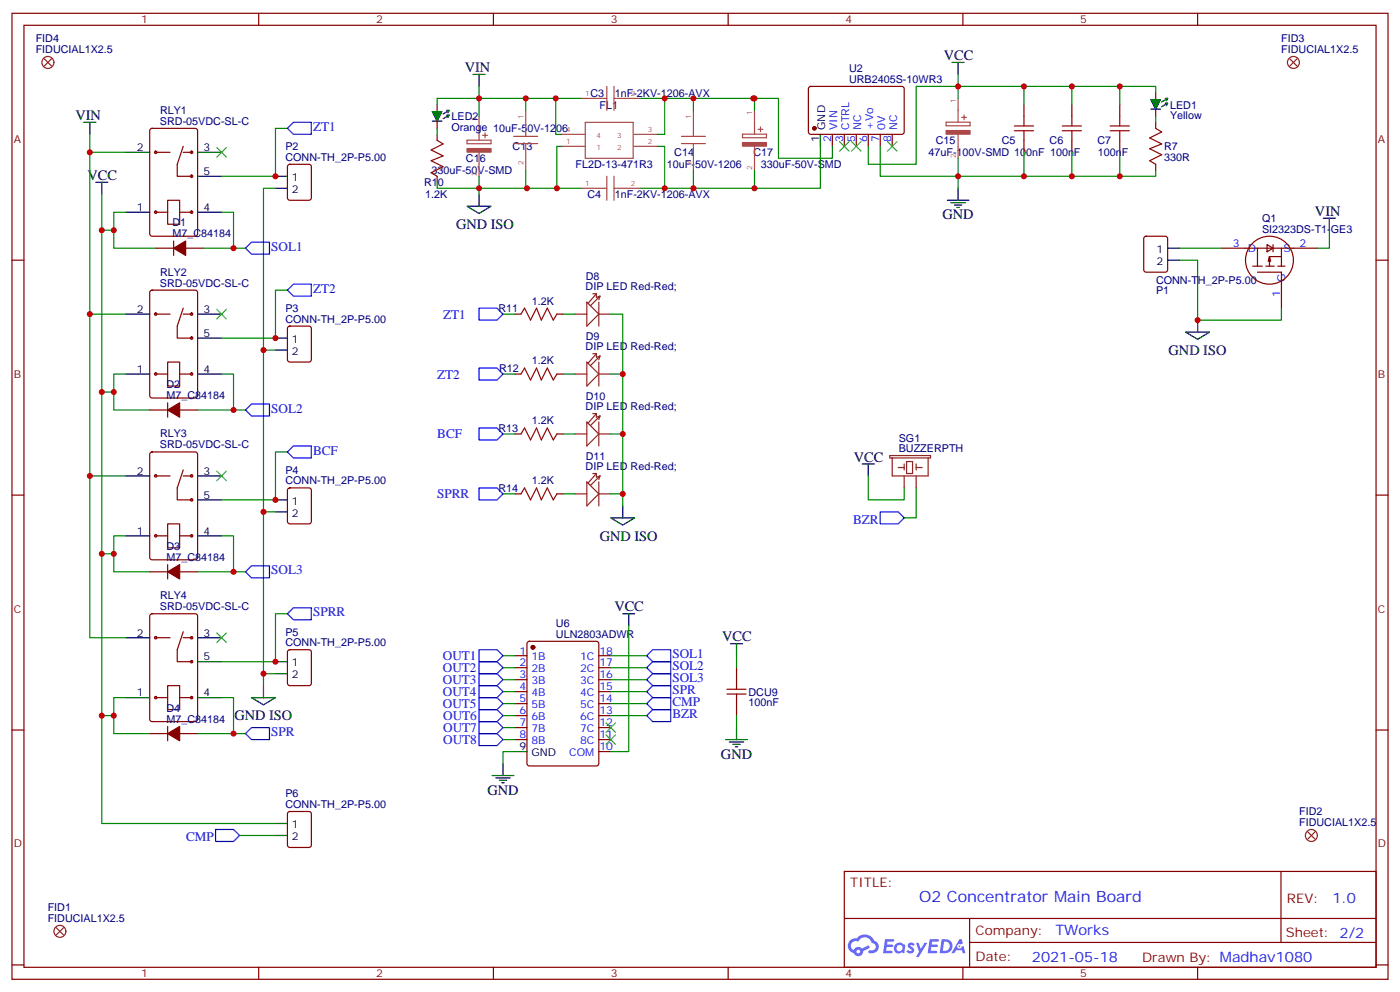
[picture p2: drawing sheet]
<svg xmlns="http://www.w3.org/2000/svg" width="412mm" height="292mm" viewBox="0 0 412 292" stroke-linecap="round" stroke-linejoin="round" font-family="sans-serif">
<g fill="none" stroke="#870000" stroke-width=".35">
<path d="M3.5 3.9h405.4v284.4h-405.4zM7.1 7.4h398.2v277.3h-398.2zM76.2 3.9v3.5M145.3 3.9v3.5M214.5 3.9v3.5M283.6 3.9v3.5M352.8 3.9v3.5M3.5 76.6h3.6M405.3 76.6h3.6M3.5 145.7h3.6M405.3 145.7h3.6M3.5 214.9h3.6"/>
<path d="M405.3 214.9h3.6M248.7 256.5h156.6v28.2h-156.6zM377.3 256.5v20.9M248.7 270.4h156.5M285.6 277.4h119.6M285.6 270.4v14.1M3.5 284h3.6M76.2 284.7v3.6M145.3 284.7v3.6M214.5 284.7v3.6M283.6 284.7v3.6M352.8 284.7v3.6"/>
<path d="M405.3 284h3.6"/>
</g>
<g fill="#5487ff">
<path d="M267.7 277.7a1.22 1.22 0 0 1 1.7 .2l-.4 .6a.47 .47 0 0 0-.3-.4 .47 .47 0 0 0-.5 .2l.1 .2a1.14 1.14 0 0 1 .8 1.8 1.14 1.14 0 0 1-1.9 0l-.2-.2 .5-.6 .7 .5a.29 .29 0 0 0 .3-.3 .29 .29 0 0 0-.2-.3 1.04 1.04 0 0 1-.6-1.7z"/>
<path d="M260.7 276.4h2.4l.3 .2-.2 .5-1.8 .1-.1 .8h1.5l.3 .4-.3 .4h-1.6l-.2 1.1h1.7l.2 .3-.2 .3-2.6 .1z"/>
<path d="M273.8 276.4h2.4l.3 .2-.1 .5-1.8 .1-.2 .8h1.6l.3 .4-.4 .4h-1.6l-.1 1.1h1.7l.2 .3-.2 .3-2.6 .1z"/>
<path d="M282.6 276.4h.7l.3 1.3-.6 .3a.69 .69 0 0 0-1 .3 .69 .69 0 0 0 .4 .9 .69 .69 0 0 0 .9-.6l.5-.2 .6 2.2h-.8l-.2-.9h-1.8l-.5 .9h-.8z"/>
<path d="M269.8 277.5h.8l.6 1.8 1.1-1.8h.9l-2.6 4.2h-.8l.9-1.5z"/>
<path d="M277.4 276.4l-.6 4.2h1.3a2.11 2.11 0 0 0 2.5-2.1 2.11 2.11 0 0 0-2.5-2.1zM278.1 277.2a1.39 1.39 0 0 1 1.7 1.4 1.39 1.39 0 0 1-1.8 1.3h-.3z"/>
<path d="M263.7 278.1a1.54 1.54 0 0 0-.1 2.1 1.54 1.54 0 0 0 2.2 .1l.6 .3 .3-2.3-.2-.3h-.4a1.49 1.49 0 0 0-2.4 .1zM264 279.1a.94 .94 0 0 1 1.8 0 .94 .94 0 0 1-1.8 0z"/>
<path d="M250.4 276.8a2.18 2.18 0 0 0 1.1 3.7 1.44 1.44 0 0 0 1.6 .9 1.44 1.44 0 0 0 1.2-1.4l2-1-.5-.8-1.9 1a1.47 1.47 0 0 0-2.4 .4 1.39 1.39 0 0 1-.7-1.9 1.39 1.39 0 0 1 2-.5 2.12 2.12 0 0 1 2.2-1.3 2.12 2.12 0 0 1 1.9 1.7 1.14 1.14 0 0 1 1.1 1.4 1.14 1.14 0 0 1-1.7 .7 .43 .43 0 0 0-.5 .4 .43 .43 0 0 0 .4 .5 1.98 1.98 0 0 0 2.5-1.2 1.98 1.98 0 0 0-1.2-2.6 3.1 3.1 0 0 0-5.3-.6l-.9 .1zM252.3 280.1a.55 .55 0 0 1 1.1 0 .55 .55 0 0 1-1.1 0z"/>
<circle cx="282.6" cy="278.5" r=".26"/>
</g>
<g fill="none" stroke="#870000" stroke-width=".35">
<path d="M44.3 38l.5-.2h12.7l.7 .4v30.6l-.5 .7h-12.9l-.6-.4-.1-30.6zM128.8 30.7v2.1M128.8 35.7v2.1M128.8 39.5v1.8M238.4 25.6l.4-.2 27.1 .1 .4 .6v13l-.7 .4h-27l-.5-.7v-12.7zM245.2 39.5v3.6M248.7 39.5v3.6M252.2 39.5v3.6M255.8 39.5v3.6M259.3 39.5v3.6M262.8 39.5v3.6M301.6 30.7v3.6"/>
<path d="M315.7 30.7v3.6M329.8 30.7v3.6M340.4 27.2v2.1M340.4 32.1v2.2M340.4 36v1.8M45.9 44.8h4.2M49.4 58.9h3.5v7.1h-3.5zM54 43.1l-1.8 5.3v3.5h4.2M54 44.8h2.4M84.9 48.6l.5-.2h5.6l.7 .4v9.4l-.4 .7h-5.9l-.7-.4v-9.4zM128.8 51.9v1.8M301.6 41.3v3.5"/>
<path d="M315.7 41.3v3.5M329.8 41.3v3.5M340.4 48.4v1.7M45.9 62.5h3.5M45.9 73.1h5.3M51.2 70.9v4.3M52.9 62.5h3.5M54.7 73.1h5.3M337.1 69.7l.5-.2h5.7l.6 .5 .1 9.4-.5 .7h-5.9l-.6-.4-.1-9.5zM359.8 73.1h28.3M369 78.4h2.8M370.4 73.1v5.3"/>
<path d="M372.9 78.4h2.5M373.2 72l1.8 1.1-1.8 1zM373.6 76.9l.3-1.4v2.9M375 72v2.1M376.4 78.4h2.1M377.5 73.1v5.3M377.5 75.5h-3.6l.4 1.4M44.3 85.6l.5-.2h12.7l.7 .4v30.7l-.5 .6-12.9 .1-.6-.5-.1-30.6zM45.9 92.5h4.2M54 90.7l-1.8 5.3v3.5h4.2M54 92.5h2.4M84.9 96.2l.5-.2h5.6l.7 .4v9.5l-.4 .6-5.9 .1-.7-.5v-9.4z"/>
<path d="M151.7 92.5h1.8M164 92.5h1.8M370.4 80.1h7.1v10.6M45.9 110.1h3.5M49.4 106.6h3.5v7h-3.5zM49.4 118.6v4.2M52.9 110.1h3.5M151.7 110.1h1.8M164 110.1h1.8M44.1 120.7h5.3M44.3 133.2l.5-.2h12.7l.7 .5v30.6l-.5 .6-12.9 .1-.6-.5-.1-30.6zM52.9 120.7h5.3"/>
<path d="M54 138.3l-1.8 5.3v3.5h4.2M151.7 127.7h1.8M164 127.7h1.8M45.9 157.7h3.5M45.9 140.1h4.2M49.4 154.2h3.5v7.1h-3.5zM52.9 157.7h3.5M54 140.1h2.4M84.9 143.8l.5-.2h5.6l.7 .4v9.5l-.4 .6-5.9 .1-.7-.5v-9.4zM151.7 145.4h1.8M164 145.4h1.8M44.1 168.3h5.3"/>
<path d="M49.4 166.2v4.2M52.9 168.3h5.3M44.3 180.9l.5-.2h12.7l.7 .4v30.6l-.5 .7h-12.9l-.6-.5-.1-30.5zM45.9 187.7h4.2M54 185.9l-1.8 5.3v3.6h4.2M54 187.7h2.4M84.9 191.4l.5-.2h5.6l.7 .5v9.4l-.4 .7h-5.9l-.7-.4v-9.5zM151.7 193h3.5M151.7 196.5h3.5M155.5 189l.4-.2h19.8l.6 .4 .1 35.6-.5 .6-20 .1-.6-.5-.1-35.5zM176.4 193h3.5M176.4 196.5h3.5"/>
<path d="M217 196.5v3.6M44.1 215.9h5.3M45.9 205.4h3.5M49.4 201.8h3.5v7.1h-3.5zM49.4 213.8v4.3M52.9 205.4h3.5M52.9 215.9h5.3M151.7 200.1h3.5M151.7 203.6h3.5M151.7 207.1h3.5M151.7 210.6h3.5M151.7 214.2h3.5"/>
<path d="M151.7 217.7h3.5M176.4 200.1h3.5M176.4 203.6h3.5M176.4 207.1h3.5M176.4 210.6h3.5M176.4 214.2h3.5M176.4 217.7h3.5M217 207.1v3.5M84.9 239.1l.5-.2h5.6l.7 .4v9.4l-.4 .7h-5.9l-.7-.4v-9.4zM176.4 221.2h3.5"/>
<circle cx="45.9" cy="44.8" r=".35"/>
<circle cx="56.4" cy="44.8" r=".35"/>
<circle cx="56.4" cy="51.9" r=".35"/>
<circle cx="45.9" cy="62.5" r=".35"/>
<circle cx="56.4" cy="62.5" r=".35"/>
<circle cx="373.9" cy="76.6" r="7.1"/>
<circle cx="45.9" cy="92.5" r=".35"/>
<circle cx="56.4" cy="99.5" r=".35"/>
<circle cx="56.4" cy="92.5" r=".35"/>
<circle cx="45.9" cy="110.1" r=".35"/>
<circle cx="56.4" cy="110.1" r=".35"/>
<circle cx="45.9" cy="157.7" r=".35"/>
<circle cx="45.9" cy="140.1" r=".35"/>
<circle cx="56.4" cy="147.1" r=".35"/>
<circle cx="56.4" cy="157.7" r=".35"/>
<circle cx="56.4" cy="140.1" r=".35"/>
<circle cx="45.9" cy="187.7" r=".35"/>
<circle cx="56.4" cy="194.8" r=".35"/>
<circle cx="56.4" cy="187.7" r=".35"/>
<circle cx="45.9" cy="205.4" r=".35"/>
<circle cx="56.4" cy="205.4" r=".35"/>
</g>
<g fill="none" stroke="#000" stroke-width=".35">
<path d="M280.5 18.4h3.5M282.2 18.4v3.5M24.7 36h3.5M26.5 36v3.5M127.4 32.8h2.8l-1.4 2.9zM127.4 35.7h2.8M127.7 32.8l1.1 2.5 1-2.5M127.7 33.2h2.1l-1 1.8-.7-1.8 .7 1.4-.4-1.8 .7 1.8-.3-1.8 .7 1.5-.4-1.1M129.5 33.2v.3M131.6 32.5h.7l-.4 .7M131.6 33.9h.7l-.4 .7M132.3 32.5l-1.8 1"/>
<path d="M132.3 33.9l-1.8 1.1M139.3 21.9h3.6M141.1 21.9v3.5M241.7 39.5v3.6M339 29.3h2.8l-1.4 2.8zM339 32.1h2.8M339.4 29.3l1 2.5 1.1-2.5M339.4 29.7h2.1l-1.1 1.7-.7-1.7 .7 1.4-.3-1.8 .7 1.8-.4-1.8 .7 1.4-.3-1M341.1 29.7v.3M343.3 29h.7l-.4 .7M343.3 30.4h.7l-.4 .7M344 29l-1.8 1"/>
<path d="M344 30.4l-1.8 1M28.2 53.7h3.5M30 53.7v3.5M37 44.8h7.1M58.2 44.8h7.1M58.2 51.9h7.1M81.1 51.9h3.6M81.1 55.4h3.6M141.1 57.2v3.5M279 58.9h6.4M280.1 59.7h4.2M282.2 55.4v3.5"/>
<path d="M37 62.5h7.1M58.2 62.5h7.1M137.6 60.7h7l-3.5 2.1zM281.2 60.4h2.1M281.9 61.1h.7M344 73.1h3.5M344 76.6h3.5M389.8 64.2h3.5M391.6 64.2v3.6M37 92.5h7.1M58.2 92.5h7.1M58.2 99.5h7.1"/>
<path d="M81.1 99.5h3.6M349.2 97.8h7.1l-3.5 2.1zM352.8 94.2v3.6M37 110.1h7.1M58.2 110.1h7.1M81.1 103h3.6M254 136.6h3.5M255.8 136.6v3.5M37 157.7h7.1M37 140.1h7.1M58.2 157.7h7.1M58.2 140.1h7.1"/>
<path d="M58.2 147.1h7.1M81.1 147.1h3.6M81.1 150.7h3.6M179.9 152.4h7.1l-3.6 2.2zM183.4 148.9v3.5M37 187.7h7.1M58.2 187.7h7.1M58.2 194.8h7.1M81.1 194.8h3.6M81.1 198.3h3.6M183.4 180.7h3.6M185.2 180.7v3.5"/>
<path d="M215.2 189.5h3.5M217 189.5v3.5M37 205.4h7.1M58.2 205.4h7.1M74.1 205.4h7l-3.5 2.1zM77.6 201.8v3.6M213.8 217.7h6.3M214.8 218.4h4.3M215.9 219.1h2.1M216.6 219.8h.7M217 214.2v3.5M145 228.3h6.3"/>
<path d="M146 229h4.3M147.1 229.7h2.1M147.8 230.4h.7M148.2 224.8v3.5M151.7 221.2h3.5M81.1 242.4h3.6M81.1 245.9h3.6"/>
</g>
<g fill="#870000" stroke="#870000" stroke-width=".35">
<path d="M51.2 73.1l3.5-2.2v4.3z"/>
<path d="M49.4 120.7l3.5-2.1v4.2z"/>
<path d="M49.4 168.3l3.5-2.1v4.2z"/>
<path d="M49.4 215.9l3.5-2.1v4.3z"/>
<circle cx="239.9" cy="37.8" r=".53"/>
<circle cx="157" cy="190.5" r=".53"/>
</g>
<g fill="none" stroke="#008700" stroke-width=".35">
<path d="M26.5 39.5v5.3M84.7 37.8h-3.6v14.1h-15.8M128.8 37.8v1.7M141.1 34.3v-5.3h22.6v10.5h1.8M141.1 25.4v3.6h-12.3v1.7M154.9 29v3.5M163.7 29h7.4M188.7 29h15.6M195.8 29v10.5h-2.1M204.3 32.5v-3.5h17.9v3.5M221.9 29h7.4v17.6h15.9v-3.5M282.2 29v-3.6h-12.3v23h-14.1v-5.3"/>
<path d="M282.2 21.9v3.5h19.4v5.3M301.6 25.4h28.2v5.3M315.7 25.4v5.3M329.8 25.4h10.6v1.8M340.4 34.3v1.7M30 57.2v10.6M37 44.8h-10.5v142.9h10.5M81.1 55.4h-3.5v47.6M128.8 53.7v1.7h42.3M141.1 51.9v5.3M154.9 50.1v5.3h.3M165.5 43.1h-1.5v12.3"/>
<path d="M193.7 43.1h2.1v12.3h-7.1M204.3 50.1v5.3h-8.5M222.2 50.1v5.3h-17.9M241.7 43.1v12.3h-19.5M259.3 43.1v8.8h22.9v-5.3M301.6 44.8v7.1M315.7 44.8v7.1M329.8 44.8v7.1h-47.6v3.5M340.4 50.1v1.8h-10.6M33.5 67.8h-3.5v142.8h3.5M37 62.5h-3.5v10.6h12.4M65.3 62.5h3.5v10.6h-8.8"/>
<path d="M68.8 73.1h3.5M347.5 76.6h5.3v17.6h24.7v-3.5M347.5 73.1h12.3M391.6 67.8v5.3h-3.5M26.5 92.5h10.5M84.7 85.4h-3.6v14.1h-15.8M148.2 92.5h3.5M165.8 92.5h3.5M179.9 92.5h3.5v56.4M30 115.4h3.5M37 110.1h-3.5v10.6h10.6M65.3 110.1h3.5v10.6h-10.6"/>
<path d="M81.1 103h-3.5v47.7M148.2 110.1h3.5M165.8 110.1h3.5M179.9 110.1h3.5M68.8 120.7h3.5M84.7 133h-3.6v14.1h-15.8M148.2 127.7h3.5M165.8 127.7h3.5M179.9 127.7h3.5M26.5 140.1h10.5M37 157.7h-3.5v10.6h10.6M65.3 157.7h3.5v10.6h-10.6"/>
<path d="M81.1 150.7h-3.5v47.6M148.2 145.4h3.5M165.8 145.4h3.5M179.9 145.4h3.5M255.8 140.1v7h10.5v-3.5M269.9 143.6v8.8h-3.6M30 163h3.5M68.8 168.3h3.5M81.1 198.3h-3.5v3.5M84.7 180.7h-3.6v14.1h-15.8M148.2 193h3.5M148.2 196.5h3.5"/>
<path d="M179.9 193h10.6M179.9 196.5h10.6M185.2 184.2v37h-5.3M217 193v3.5M30 210.6v31.8h51.1M37 205.4h-3.5v10.5h10.6M65.3 205.4h3.5v10.5h-10.6M68.8 215.9h3.5M148.2 200.1h3.5M148.2 203.6h3.5M148.2 207.1h3.5M148.2 210.6h3.5"/>
<path d="M148.2 214.2h3.5M148.2 217.7h3.5M179.9 200.1h10.6M179.9 203.6h10.6M179.9 207.1h10.6M179.9 210.6h10.6M217 210.6v3.6M151.7 221.2h-3.5v3.6M70.6 245.9h10.5"/>
</g>
<g fill="none" stroke="#3c3" stroke-width=".35">
<path d="M63.9 43.4l2.8 2.8M66.7 43.4l-2.8 2.8M247.3 41.7l2.8 2.8M250.1 41.7l-2.8 2.8M250.8 41.7l2.8 2.8M253.6 41.7l-2.8 2.8M261.4 41.7l2.8 2.8M264.2 41.7l-2.8 2.8M63.9 91.1l2.8 2.8M66.7 91.1l-2.8 2.8M63.9 138.7l2.8 2.8M66.7 138.7l-2.8 2.8"/>
<path d="M63.9 186.3l2.8 2.8M66.7 186.3l-2.8 2.8M178.5 212.8l2.8 2.8M178.5 216.3l2.8 2.8M181.3 212.8l-2.8 2.8M181.3 216.3l-2.8 2.8"/>
</g>
<g fill="none" stroke="#a64a4a" stroke-width=".35">
<path d="M141.1 34.3v7M142.2 39.8h1.4M142.9 39.1v1.4M154.9 32.5v7.6M165.5 39.5h6.9M171.1 29h7.6M172.4 36h14.1v10.6h-14.1zM178.7 25.4v7.1M180.9 25.4v7.1M180.9 29h.7M181.8 29h6.9M186.7 39.5h7"/>
<path d="M204.3 32.5v7.6M218.7 39.5h7.1v1h-7.1zM222.2 32.5v7M223.3 38.1h1.4M224 37.4v1.4M278.7 36h7.1v1h-7.1zM282.2 29v7M282.2 39.5v3.5M283.3 34.6h1.4M284 33.8v1.5M137.6 41.3h7v1h-7zM141.1 44.8v3.5"/>
<path d="M141.1 48.4v3.5M151.3 40.1h7.1M151.3 42.3h7.1M154.9 42.3v.7M154.9 43.2v6.9M165.5 43.1h6.9M171.1 55.4h7.6M178.7 51.9v7M180.9 51.9v7M180.9 55.4h.7M181.8 55.4h6.9M186.7 43.1h7"/>
<path d="M200.7 40.1h7.1M200.7 42.3h7.1M204.3 42.3v.7M204.3 43.2v6.9M222.2 43v3.5M222.2 46.7v3.4M282.2 43.1v3.5"/>
</g>
<g fill="#a64a4a" stroke="#a64a4a" stroke-width=".35">
<path d="M137.6 43.7h7v1.1h-7z"/>
<path d="M218.7 42h7.1v1h-7.1z"/>
<path d="M278.7 38.4h7.1v1.1h-7.1z"/>
</g>
<g fill="none" stroke="#a10000" stroke-width=".35">
<path d="M298.8 38.5h5.6M298.8 37.1h5.6M301.6 34.3v2.8M301.6 38.5v2.8M312.9 38.5h5.7M312.9 37.1h5.7M315.7 34.3v2.8M315.7 38.5v2.8M327 38.5h5.7M327 37.1h5.7M329.8 34.3v2.8M329.8 38.5v2.8"/>
<path d="M340.4 37.8l1.8 1-3.5 1.8 3.5 1.8-3.5 1.4 3.5 1.7-3.5 1.8 1.7 1.1M128.8 41.3l1.7 1.1-3.5 1.7 3.5 1.8-3.5 1.4 3.5 1.8-3.5 1.7 1.8 1.1M153.5 92.5l1-1.8 1.8 3.5 1.7-3.5 1.5 3.5 1.7-3.5 1.8 3.5 1-1.7M153.5 110.1l1-1.8 1.8 3.6 1.7-3.6 1.5 3.6 1.7-3.6 1.8 3.6 1-1.8M153.5 127.7l1-1.7 1.8 3.5 1.7-3.5 1.5 3.5 1.7-3.5 1.8 3.5 1-1.8M153.5 145.4l1-1.8 1.8 3.5 1.7-3.5 1.5 3.5 1.7-3.5 1.8 3.5 1-1.7M214.1 204.3h5.7M214.1 202.9h5.7M217 200.1v2.8M217 204.3v2.8"/>
</g>
<g fill="none" stroke="#00f" stroke-width=".35">
<path d="M84.7 37.8l1.7-1.8h5.3v3.5h-5.3zM72.3 73.1l1.8-1.8h5.3v3.5h-5.3zM86.4 83.6h5.3v3.6h-5.3l-1.7-1.8zM141.1 90.7h5.3l1.8 1.8-1.8 1.7h-5.3zM141.1 108.3h5.3l1.8 1.8-1.8 1.8h-5.3zM72.3 120.7l1.8-1.8h5.3v3.5h-5.3zM84.7 133l1.7-1.7h5.3v3.5h-5.3zM141.1 126h5.3l1.8 1.7-1.8 1.8h-5.3zM141.1 143.6h5.3l1.8 1.8-1.8 1.7h-5.3zM259.3 150.7h5.3l1.7 1.7-1.7 1.8h-5.3zM72.3 168.3l1.8-1.8h5.3v3.6h-5.3zM84.7 180.7l1.7-1.8h5.3v3.5h-5.3z"/>
<path d="M141.1 191.2h5.3l1.8 1.8-1.8 1.8h-5.3zM141.1 194.8h5.3l1.8 1.7-1.8 1.8h-5.3zM141.1 198.3h5.3l1.8 1.8-1.8 1.7h-5.3zM190.5 193l1.8-1.8h5.3v3.6h-5.3zM190.5 196.5l1.8-1.7h5.3v3.5h-5.3zM72.3 215.9l1.8-1.7h5.3v3.5h-5.3zM141.1 201.8h5.3l1.8 1.8-1.8 1.8h-5.3zM141.1 205.4h5.3l1.8 1.7-1.8 1.8h-5.3zM141.1 208.9h5.3l1.8 1.7-1.8 1.8h-5.3zM141.1 212.4h5.3l1.8 1.8-1.8 1.7h-5.3zM141.1 215.9h5.3l1.8 1.8-1.8 1.8h-5.3zM190.5 200.1l1.8-1.8h5.3v3.5h-5.3z"/>
<path d="M190.5 203.6l1.8-1.8h5.3v3.6h-5.3zM190.5 207.1l1.8-1.7h5.3v3.5h-5.3zM190.5 210.6l1.8-1.7h5.3v3.5h-5.3zM63.5 244.2h5.3l1.8 1.7-1.8 1.8h-5.3z"/>
</g>
<g fill="none" stroke="#8c2424" stroke-width=".35">
<path d="M13.1 17.3l2.1 2.1M15.2 17.3l-2.1 2.1M379.9 17.3l2.2 2.1M382.1 17.3l-2.2 2.1M169.3 92.5h3.6M172.9 88.9l3.5 3.6-3.5 3.5zM174.6 86.5h1.1M175.7 86.5l-2.5 2.8M175.7 86.5v1l1-.3M176.4 88.9v7.1M176.4 92.5h3.5M176.7 87.2l-2.8 2.8"/>
<path d="M176.7 87.2l-.3 1M169.3 110.1h3.6M172.9 106.6l3.5 3.5-3.5 3.5zM174.6 104.1h1.1M175.7 104.1v1.1l1-.4M175.7 104.1l-2.5 2.8M176.4 106.6v7M176.4 110.1h3.5M176.7 104.8l-2.8 2.8M176.7 104.8l-.3 1.1M169.3 127.7h3.6M172.9 124.2l3.5 3.5-3.5 3.6z"/>
<path d="M174.6 121.7h1.1M174.6 139.4h1.1M175.7 121.7v1.1l1-.4M175.7 139.4v1l1-.3M175.7 121.7l-2.5 2.9M175.7 139.4l-2.5 2.8M176.4 124.2v7.1M176.4 127.7h3.5M176.7 122.4l-2.8 2.9M176.7 122.4l-.3 1.1M262.1 134.1h12v.7h-12zM262.8 134.8v5.3h10.6v-5.3"/>
<path d="M264.6 137.6h1.7M266.3 136.6v1.7M267.1 135.9h1.7v3.5h-1.7zM269.9 137.6h1.7M269.9 136.6v1.7M169.3 145.4h3.6M173.9 142.9l-1-1v7l3.5-3.5M173.9 142.9l2.5 2.5M176.4 141.9v7M176.4 145.4h3.5M176.7 140.1l-2.8 2.8M176.7 140.1l-.3 1"/>
<path d="M266.3 140.1v3.5M269.9 140.1v3.5M385.2 244.9l2.1 2.1M387.3 244.9l-2.1 2.1M16.6 273.1l2.1 2.1M18.7 273.1l-2.1 2.1"/>
<circle cx="14.1" cy="18.4" r="1.76"/>
<circle cx="381" cy="18.4" r="1.76"/>
<circle cx="386.3" cy="245.9" r="1.76"/>
<circle cx="17.6" cy="274.1" r="1.76"/>
</g>
<g fill="#c00">
<circle cx="33.5" cy="210.6" r=".88"/>
<circle cx="33.5" cy="67.8" r=".88"/>
<circle cx="33.5" cy="163" r=".88"/>
<circle cx="30" cy="163" r=".88"/>
<circle cx="33.5" cy="115.4" r=".88"/>
<circle cx="30" cy="115.4" r=".88"/>
<circle cx="30" cy="67.8" r=".88"/>
<circle cx="26.5" cy="92.5" r=".88"/>
<circle cx="26.5" cy="140.1" r=".88"/>
<circle cx="26.5" cy="44.8" r=".88"/>
<circle cx="77.6" cy="198.3" r=".88"/>
<circle cx="77.6" cy="150.7" r=".88"/>
<circle cx="77.6" cy="103" r=".88"/>
<circle cx="154.9" cy="29" r=".88"/>
<circle cx="163.7" cy="29" r=".88"/>
<circle cx="282.2" cy="25.4" r=".88"/>
<circle cx="282.2" cy="51.9" r=".88"/>
<circle cx="141.1" cy="29" r=".88"/>
<circle cx="301.6" cy="25.4" r=".88"/>
<circle cx="315.7" cy="25.4" r=".88"/>
<circle cx="315.7" cy="51.9" r=".88"/>
<circle cx="301.6" cy="51.9" r=".88"/>
<circle cx="329.8" cy="51.9" r=".88"/>
<circle cx="329.8" cy="25.4" r=".88"/>
<circle cx="222.3" cy="29" r=".88"/>
<circle cx="221.9" cy="29" r=".88"/>
<circle cx="204.3" cy="29" r=".88"/>
<circle cx="195.8" cy="29" r=".88"/>
<circle cx="164" cy="55.4" r=".88"/>
<circle cx="155.2" cy="55.4" r=".88"/>
<circle cx="141.1" cy="55.4" r=".88"/>
<circle cx="81.1" cy="194.8" r=".88"/>
<circle cx="81.1" cy="147.1" r=".88"/>
<circle cx="81.1" cy="99.5" r=".88"/>
<circle cx="81.1" cy="51.9" r=".88"/>
<circle cx="352.8" cy="94.2" r=".88"/>
<circle cx="68.8" cy="73.1" r=".88"/>
<circle cx="68.8" cy="120.7" r=".88"/>
<circle cx="68.8" cy="168.3" r=".88"/>
<circle cx="68.8" cy="215.9" r=".88"/>
<circle cx="183.4" cy="110.1" r=".88"/>
<circle cx="183.4" cy="127.7" r=".88"/>
<circle cx="183.4" cy="145.4" r=".88"/>
<circle cx="195.8" cy="55.4" r=".88"/>
<circle cx="204.3" cy="55.4" r=".88"/>
<circle cx="222.3" cy="55.4" r=".88"/>
<circle cx="30" cy="210.6" r=".88"/>
</g>
<text font-size="4.6" fill="#00f" x="270.8" y="265.5">O2 Concentrator Main Board</text>
<g font-size="4.2">
<text x="278" y="17.7">VCC</text>
<text x="136.9" y="21.2">VIN</text>
<text x="22.2" y="35.3">VIN</text>
<text x="25.8" y="53">VCC</text>
<text x="277.6" y="64.6">GND</text>
<text x="387.3" y="63.5">VIN</text>
<text x="134.3" y="67.4">GND ISO</text>
<text x="344.2" y="104.5">GND ISO</text>
<text x="251.5" y="135.9">VCC</text>
<text x="176.7" y="159.1">GND ISO</text>
<text x="181" y="180">VCC</text>
<text x="212.7" y="188.8">VCC</text>
<text x="69.1" y="212.1">GND ISO</text>
<text x="212.4" y="223.3">GND</text>
<text x="143.6" y="233.9">GND</text>
</g>
<g font-size="4.2" fill="#00f">
<text x="392.5" y="265.8">1.0</text>
<text x="310.9" y="275.3">TWorks</text>
<text x="304" y="283.1">2021-05-18</text>
</g>
<g font-size="3.9" fill="#00f">
<text x="92.2" y="38.6">ZT1</text>
<text x="79.9" y="73.8">SOL1</text>
<text x="92.2" y="86.2">ZT2</text>
<text x="130.6" y="93.8">ZT1</text>
<text x="128.8" y="111.4">ZT2</text>
<text x="79.9" y="121.5">SOL2</text>
<text x="128.8" y="129.1">BCF</text>
<text x="92.2" y="133.8">BCF</text>
<text x="128.8" y="146.7">SPRR</text>
<text x="251.3" y="154.2">BZR</text>
<text x="79.9" y="169.1">SOL3</text>
<text x="92.2" y="181.4">SPRR</text>
<text x="130.4" y="194.3">OUT1</text>
<text x="130.4" y="197.8">OUT2</text>
<text x="198.1" y="193.8">SOL1</text>
<text x="198.1" y="197.3">SOL2</text>
<text x="130.4" y="201.4">OUT3</text>
<text x="198.1" y="200.8">SOL3</text>
<text x="130.4" y="204.9">OUT4</text>
<text x="130.4" y="208.4">OUT5</text>
<text x="198.1" y="204.4">SPR</text>
<text x="198.1" y="207.9">CMP</text>
<text x="130.6" y="212">OUT6</text>
<text x="130.6" y="215.5">OUT7</text>
<text x="198.1" y="211.4">BZR</text>
<text x="79.9" y="216.7">SPR</text>
<text x="130.6" y="219">OUT8</text>
<text x="54.8" y="247.7">CMP</text>
</g>
<g font-size="3.9" fill="#800">
<text x="250.5" y="261.1">TITLE:</text>
<text x="379.1" y="265.8">REV:</text>
<text x="287.4" y="275.3">Company:</text>
<text x="378.7" y="275.9">Sheet: 2/2</text>
<text x="287.4" y="283">Date:</text>
<text x="336.4" y="283.1">Drawn By: Madhav1080</text>
</g>
<g font-size="3.2" fill="#800">
<text x="41.6" y="6.9">1</text>
<text x="110.8" y="6.9">2</text>
<text x="179.9" y="6.9">3</text>
<text x="249.1" y="6.9">4</text>
<text x="318.2" y="6.9">5</text>
<text x="4.1" y="42">A</text>
<text x="405.9" y="42">A</text>
<text x="4.1" y="111.2">B</text>
<text x="405.9" y="111.2">B</text>
<text x="4.1" y="180.3">C</text>
<text x="405.9" y="180.3">C</text>
<text x="4.1" y="249.4">D</text>
<text x="405.9" y="249.4">D</text>
<text x="41.6" y="287.7">1</text>
<text x="110.8" y="287.7">2</text>
<text x="179.9" y="287.7">3</text>
<text x="249.1" y="287.7">4</text>
<text x="318.2" y="287.7">5</text>
</g>
<g font-size="3.2" fill="#000080">
<text x="10.5" y="15.6">FIDUCIAL1X2.5</text>
<text x="10.5" y="12.3">FID4</text>
<text x="377.4" y="15.6">FIDUCIAL1X2.5</text>
<text x="377.4" y="12.3">FID3</text>
<text x="250.1" y="21.2">U2</text>
<text x="173.9" y="28.4">C3</text>
<text x="181.1" y="28.4">1nF-2KV-1206-AVX</text>
<text x="250.1" y="24.4">URB2405S-10WR3</text>
<text x="47.1" y="33.5">RLY1</text>
<text x="133" y="35.5">LED2</text>
<text x="176.6" y="32">FL1</text>
<text x="344.7" y="35">Yellow</text>
<text x="344.7" y="31.9">LED1</text>
<text x="47.1" y="36.7">SRD-05VDC-SL-C</text>
<text x="133" y="38.5">Orange 10uF-50V-1206</text>
<text x="84.1" y="47.3">CONN-TH_2P-P5.00</text>
<text x="84.1" y="44.2">P2</text>
<text x="137.2" y="47.8">C16</text>
<text x="151" y="44.3">C13</text>
<text x="198.6" y="46">C14</text>
<text x="221.9" y="46">C17</text>
<text x="273.5" y="46">47uF-100V-SMD 100nF 100nF</text>
<text x="275.7" y="42.4">C15</text>
<text x="295.1" y="42.4">C5</text>
<text x="309.2" y="42.4">C6</text>
<text x="323.3" y="42.4">C7</text>
<text x="323.4" y="46">100nF</text>
<text x="342.9" y="47.4">330R</text>
<text x="342.9" y="44.3">R7</text>
<text x="127.1" y="51.3">330uF-50V-SMD</text>
<text x="169.5" y="49.6">FL2D-13-471R3</text>
<text x="196.4" y="49.6">10uF-50V-1206</text>
<text x="224.1" y="49.6">330uF-50V-SMD</text>
<text x="124.9" y="54.8">R10</text>
<text x="125.3" y="58.3">1.2K</text>
<text x="173" y="58.4">C4</text>
<text x="181.1" y="58.4">1nF-2KV-1206-AVX</text>
<text x="371.8" y="65.3">Q1</text>
<text x="50.8" y="69.9">M7_C84184</text>
<text x="50.8" y="66.7">D1</text>
<text x="371.8" y="68.5">SI2323DS-T1-GE3</text>
<text x="47.1" y="81.1">RLY2</text>
<text x="172.5" y="82.3">D8</text>
<text x="340.5" y="83.6">CONN-TH_2P-P5.00</text>
<text x="47.1" y="84.3">SRD-05VDC-SL-C</text>
<text x="156.6" y="89.6">1.2K</text>
<text x="172.5" y="85.4">DIP LED Red-Red;</text>
<text x="340.5" y="86.7">P1</text>
<text x="84.1" y="94.9">CONN-TH_2P-P5.00</text>
<text x="84.1" y="91.9">P3</text>
<text x="146.8" y="92">R11</text>
<text x="172.5" y="100">D9</text>
<text x="156.6" y="107.3">1.2K</text>
<text x="172.5" y="103">DIP LED Red-Red;</text>
<text x="147" y="109.6">R12</text>
<text x="49" y="117.5">M7_C84184</text>
<text x="49" y="114.3">D2</text>
<text x="172.5" y="117.6">D10</text>
<text x="156.6" y="124.9">1.2K</text>
<text x="172.5" y="120.7">DIP LED Red-Red;</text>
<text x="47.1" y="132">SRD-05VDC-SL-C</text>
<text x="47.1" y="128.8">RLY3</text>
<text x="146.8" y="127.2">R13</text>
<text x="264.7" y="130">SG1</text>
<text x="172.5" y="135.3">D11</text>
<text x="264.7" y="133">BUZZERPTH</text>
<text x="84.1" y="142.6">CONN-TH_2P-P5.00</text>
<text x="84.1" y="139.5">P4</text>
<text x="156.6" y="142.6">1.2K</text>
<text x="172.5" y="138.3">DIP LED Red-Red;</text>
<text x="146.8" y="144.9">R14</text>
<text x="49" y="161.9">D3</text>
<text x="49" y="165.1">M7_C84184</text>
<text x="47.1" y="179.6">SRD-05VDC-SL-C</text>
<text x="47.1" y="176.4">RLY4</text>
<text x="163.8" y="184.7">U6</text>
<text x="84.1" y="190.2">CONN-TH_2P-P5.00</text>
<text x="84.1" y="187.1">P5</text>
<text x="163.8" y="187.7">ULN2803ADWR</text>
<text x="49" y="209.5">D4</text>
<text x="220.5" y="207.9">100nF</text>
<text x="220.5" y="204.9">DCU9</text>
<text x="49" y="212.8">M7_C84184</text>
<text x="84.1" y="237.8">CONN-TH_2P-P5.00</text>
<text x="84.1" y="234.7">P6</text>
<text x="382.7" y="239.9">FID2</text>
<text x="382.7" y="243.1">FIDUCIAL1X2.5</text>
<text x="14" y="268.1">FID1</text>
<text x="14" y="271.3">FIDUCIAL1X2.5</text>
</g>
<g font-size="3.2">
<text x="241.3" y="41.7" transform="rotate(-90 241.3 41.7)">1</text>
<text x="243.1" y="38.2" transform="rotate(-90 243.1 38.2)">GND</text>
<text x="40.3" y="44.5">2</text>
<text x="60" y="44.5">3</text>
<text x="60" y="51.5">5</text>
<text x="86" y="53.3">1</text>
<text x="86" y="56.8">2</text>
<text x="40.3" y="62.1">1</text>
<text x="60" y="62.1">4</text>
<text x="340.6" y="74.5">1</text>
<text x="340.6" y="78">2</text>
<text x="40.3" y="92.1">2</text>
<text x="60" y="92.1">3</text>
<text x="60" y="99.2">5</text>
<text x="86" y="100.9">1</text>
<text x="86" y="104.5">2</text>
<text x="40.3" y="109.7">1</text>
<text x="60" y="109.7">4</text>
<text x="40.3" y="139.7">2</text>
<text x="60" y="139.7">3</text>
<text x="60" y="146.8">5</text>
<text x="86" y="148.6">1</text>
<text x="86" y="152.1">2</text>
<text x="40.3" y="157.4">1</text>
<text x="60" y="157.4">4</text>
<text x="40.3" y="187.4">2</text>
<text x="60" y="187.4">3</text>
<text x="60" y="194.4">5</text>
<text x="86" y="196.2">1</text>
<text x="86" y="199.7">2</text>
<text x="40.3" y="205">1</text>
<text x="60" y="205">4</text>
<text x="153" y="220.9">9</text>
<text x="156.5" y="222.6">GND</text>
<text x="86" y="243.8">1</text>
<text x="86" y="247.3">2</text>
</g>
<g font-size="3.2" fill="#00f">
<text x="244.8" y="41.7" transform="rotate(-90 244.8 41.7)">2</text>
<text x="246.6" y="38.2" transform="rotate(-90 246.6 38.2)">VIN</text>
<text x="248.4" y="41.7" transform="rotate(-90 248.4 41.7)">3</text>
<text x="250.1" y="38.2" transform="rotate(-90 250.1 38.2)">CTRL</text>
<text x="251.9" y="41.7" transform="rotate(-90 251.9 41.7)">5</text>
<text x="253.6" y="38.2" transform="rotate(-90 253.6 38.2)">NC</text>
<text x="255.4" y="41.7" transform="rotate(-90 255.4 41.7)">6</text>
<text x="257.2" y="38.2" transform="rotate(-90 257.2 38.2)">+Vo</text>
<text x="258.9" y="41.7" transform="rotate(-90 258.9 41.7)">7</text>
<text x="260.7" y="38.2" transform="rotate(-90 260.7 38.2)">0V</text>
<text x="262.5" y="41.7" transform="rotate(-90 262.5 41.7)">8</text>
<text x="264.2" y="38.2" transform="rotate(-90 264.2 38.2)">NC</text>
<text x="363.1" y="72.7">3</text>
<text x="367.6" y="74.1">D</text>
<text x="378.1" y="74.1">S</text>
<text x="382.8" y="72.7">2</text>
<text x="378.5" y="82.9" transform="rotate(-90 378.5 82.9)">G</text>
<text x="377.1" y="87.4" transform="rotate(-90 377.1 87.4)">1</text>
<text x="153" y="192.7">1</text>
<text x="153" y="196.2">2</text>
<text x="156.5" y="194.4">1B</text>
<text x="156.5" y="197.9">2B</text>
<text x="170.9" y="197.9">2C</text>
<text x="170.9" y="194.4">1C</text>
<text x="176.6" y="196.2">17</text>
<text x="176.6" y="192.7">18</text>
<text x="153" y="199.7">3</text>
<text x="153" y="203.2">4</text>
<text x="156.5" y="201.5">3B</text>
<text x="170.9" y="201.5">3C</text>
<text x="176.6" y="203.2">15</text>
<text x="176.6" y="199.7">16</text>
<text x="153" y="206.8">5</text>
<text x="156.5" y="205">4B</text>
<text x="156.5" y="208.5">5B</text>
<text x="170.9" y="208.5">5C</text>
<text x="170.9" y="205">4C</text>
<text x="176.6" y="206.8">14</text>
<text x="153" y="210.3">6</text>
<text x="153" y="213.8">7</text>
<text x="156.5" y="212.1">6B</text>
<text x="156.5" y="215.6">7B</text>
<text x="170.9" y="215.6">7C</text>
<text x="170.9" y="212.1">6C</text>
<text x="176.6" y="213.8">12</text>
<text x="176.6" y="210.3">13</text>
<text x="153" y="217.3">8</text>
<text x="156.5" y="219.1">8B</text>
<text x="170.9" y="219.1">8C</text>
<text x="176.6" y="220.9">10</text>
<text x="176.6" y="217.3">11</text>
<text x="167.7" y="222.6">COM</text>
</g>
<g font-size="2.1" fill="#a54b4b">
<text x="172.4" y="28.3">1</text>
<text x="185.8" y="28.3">2</text>
<text x="140.4" y="35.6" transform="rotate(-90 140.4 35.6)">1</text>
<text x="154.2" y="35.2" transform="rotate(-90 154.2 35.2)">1</text>
<text x="203.6" y="35.2" transform="rotate(-90 203.6 35.2)">1</text>
<text x="221.6" y="33.8" transform="rotate(-90 221.6 33.8)">1</text>
<text x="281.5" y="30.3" transform="rotate(-90 281.5 30.3)">1</text>
<text x="166.8" y="38.9">4</text>
<text x="175.8" y="40.6">4</text>
<text x="181.8" y="40.6">3</text>
<text x="190.8" y="38.9">3</text>
<text x="166.8" y="42.4">1</text>
<text x="175.8" y="44.1">1</text>
<text x="181.8" y="44.1">2</text>
<text x="190.8" y="42.4">2</text>
<text x="281.5" y="46.5" transform="rotate(-90 281.5 46.5)">2</text>
<text x="140.4" y="51.8" transform="rotate(-90 140.4 51.8)">2</text>
<text x="154.2" y="48.6" transform="rotate(-90 154.2 48.6)">2</text>
<text x="203.6" y="48.6" transform="rotate(-90 203.6 48.6)">2</text>
<text x="221.6" y="50" transform="rotate(-90 221.6 50)">2</text>
<text x="172.4" y="54.7">1</text>
<text x="185.8" y="54.7">2</text>
</g>
</svg>
